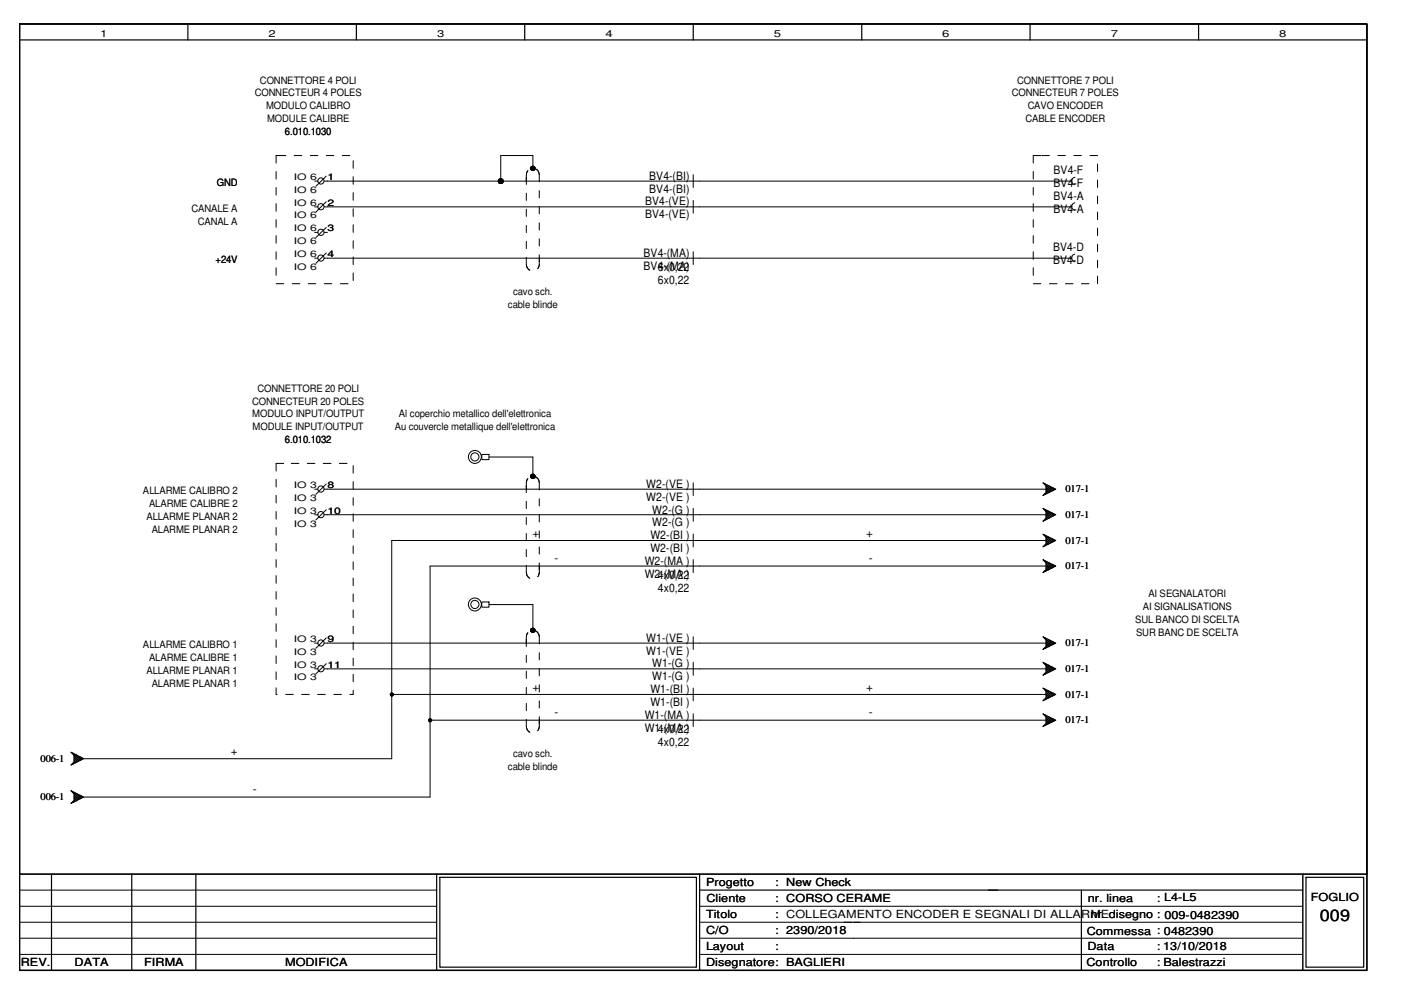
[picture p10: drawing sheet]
<svg xmlns="http://www.w3.org/2000/svg" width="297mm" height="210mm" viewBox="0 0 297 210" stroke-linecap="round" stroke-linejoin="round" font-family="sans-serif">
<path d="M4.1 5.1h285.7v200.6h-285.7zM276.2 185.3v20.4" fill="none" stroke="#000" stroke-width=".3"/>
<g fill="none" stroke="#000" stroke-width=".25">
<path d="M4.1 5.1h285.7v200.6h-285.7zM4.1 5.1h285.7v180.2h-285.7zM4.1 8.5h285.7M39.8 5.1v3.4M75.6 5.1v3.4M111.2 5.1v3.4M147 5.1v3.4M182.7 5.1v3.4M218.4 5.1v3.4M254.1 5.1v3.4M4.1 185.3h285.7M10.9 185.3v20.4"/>
<path d="M27.9 185.3v20.4M41.5 185.3v20.4M92.6 185.3v20.4M93.3 186h54.4v19.1h-54.4zM148.3 185.3v20.4M148.3 188.7h127.9M229.3 188.7v17M276.9 186h12.2v19.1h-12.2z"/>
</g>
<g fill="none" stroke="#000" stroke-width=".21">
<path d="M58.5 36.4v1.6M58.5 39.8v1.6M60.6 33h-2.1v1.6M62.4 33h1.6M65.8 33h1.6M66.7 38.4h.7M68.7 38.4h158.5M69.2 33h1.6M69.2 37.3l-2.2 2.2M72.6 33h1.6M74.9 34.1v1.6M74.9 37.5v1.6"/>
<path d="M105.6 38.4h1.1M105.7 38.6h1M105.7 38.5h1M105.7 38.3h1M105.7 38.2h1M105.7 38.7h.9M105.7 38.1h.9M105.7 38.1h.8M105.8 38.8h.7M105.8 38h.7M105.9 38.9h.6M105.9 38.9h.5"/>
<path d="M106 37.9h.3M106.6 38.1l-.9 .1M111.9 36.2l-.3 .8v2.1M112.5 35.8h.9M112.5 35.7h.9M112.5 35.6h.9M112.5 35.5h.9M112.6 35.5h.8M112.6 35.4h.8M112.6 35.9h.8M112.6 36h.8M112.6 35.3h.7"/>
<path d="M112.6 36h.7M112.7 35.3h.5M112.7 36.1h.5M112.8 35.3h.4M112.9 35.2h.2M113 35.7v-2.7h-6.8v5.4M113 36.2h.1M113.6 35.9a1.35 1.35 0 0 1 .7 1.1v1.6M147 37v2.8M219.1 36.4v1.6M219.1 39.8v1.6M220.7 33h-1.6v1.6"/>
<path d="M220.9 33h1.6M224.3 33h1.6M227.7 33h1.6M227.9 37.6a.79 .79 0 0 0-.7 .8 .79 .79 0 0 0 .7 .8M231.1 33h1.6M232.7 34.8v1.6M232.7 38.1v1.7M58.5 43.2v1.6M58.5 46.6v1.6M58.5 50v1.6M58.5 53.4v1.6M58.5 56.8v1.6"/>
<path d="M66.7 43.9h.7M66.7 54.7h.7M66.7 49.3h.7M68.7 43.9h158.5M68.7 54.7h158.5M68.7 49.3h.7M69.2 42.8l-2.2 2.2M69.2 48.2l-2.2 2.2M69.2 53.6l-2.2 2.2M74.9 40.9v1.6M74.9 44.3v1.6M74.9 47.7v1.6"/>
<path d="M74.9 51.1v1.6M74.9 54.5v1.6M74.9 57.9v1.6M111.6 54.6v1.8l.3 .6 .4 .3M111.6 41v1.5M111.6 44.4v1.5M111.6 47.8v1.5M111.6 51.2v1.5M114.3 40.4v1.6M114.3 43.8v1.5M114.3 47.2v1.6M114.3 50.6v1.6"/>
<path d="M114.3 54v2.2l-.3 .8M147 42.5v2.7M147 53.4v2.7M219.1 43.2v1.6M219.1 46.6v1.6M219.1 50v1.6M219.1 53.4v1.6M219.1 56.8v1.6M227.9 43a.8 .8 0 0 0-.7 .8 .8 .8 0 0 0 .7 .8M227.9 53.9a.82 .82 0 0 0-.7 .8 .82 .82 0 0 0 .7 .8M232.7 41.6v1.6M232.7 45v1.6"/>
<path d="M232.7 48.3v1.7M232.7 51.8v1.6M232.7 55.2v1.6M232.7 58.5v1.7M58.5 60.2h1.7M62 60.2h1.6M65.4 60.2h1.6M68.7 60.2h1.7M72.2 60.2h1.6M219.1 60.2h1.6M222.5 60.2h1.6M225.9 60.2h1.6"/>
<path d="M229.3 60.2h1.6M60.2 98.3h-1.7v1.6M61.8 98.3h1.6M65.1 98.3h1.7M68.5 98.3h1.7M72 98.3h1.6M74.9 98.7v1.6M102.1 96.4h1.6v1.1h-1.6zM103.7 96.9h9.3v4.1M58.5 101.6v1.7M58.5 105v1.6M58.5 108.5v1.6"/>
<path d="M58.5 111.8v1.7M58.5 115.2v1.6M58.5 118.7v1.6M66.7 103.7h.7M66.7 109.1h.7M68.7 103.7h153.1M68.7 109.1h153.1M69.2 102.6l-2.2 2.2M69.2 108.1l-2.2 2.1M74.9 102.1v1.7M74.9 105.5v1.6M74.9 108.9v1.6"/>
<path d="M74.9 112.3v1.7M74.9 115.7v1.6M74.9 119.1v1.6M111.6 119.9v1.8l.3 .6 .4 .3M111.6 106.3v1.5M111.6 109.7v1.5M111.6 113.1v1.5M111.6 116.5v1.5M111.9 101.5l-.3 .9v2M112.5 101h.9M112.5 100.9h.9M112.5 100.8h.9"/>
<path d="M112.5 101.2h.9M112.5 101.1h.9M112.6 100.8h.8M112.6 100.7h.8M112.6 101.2h.8M112.6 100.7h.7M112.6 101.3h.7M112.6 100.6h.7M112.7 101.4h.5M112.7 101.3h.6M112.8 100.5h.4M112.8 101.4h.3"/>
<path d="M113.4 101h-.9M113.6 101.1h.1M113.6 101.1a1.35 1.35 0 0 1 .7 1.1v1.7M114.3 105.7v1.6M114.3 109.1v1.6M114.3 112.6v1.5M114.3 116v1.5M114.3 119.3v2.2l-.3 .8M147 102.4v2.7M147 107.8v2.7M147 113.2v2.8M147 118.7v2.7"/>
<path d="M221.1 102.4l2.8 1.3-2.8 1.4 .7-.7v-1.4zM221.1 107.8l2.8 1.3-2.8 1.4 .7-.7v-1.3zM221.1 113.2l2.8 1.4-2.8 1.4 .7-.7v-1.4zM221.1 118.7l2.8 1.3-2.8 1.4 .7-.7v-1.4zM221.2 102.4h.1M221.2 104.9l.1 .1M221.2 110.4h.1M221.2 115.8l.1 .1M221.3 107.9h-.1M221.3 113.3l-.1 .1M221.3 118.7l-.1 .1M221.4 102.7l.1-.1 1.6 1.5 .5-.5"/>
<path d="M221.4 108.1l.1-.1 1.6 1.5 .5-.5M221.4 113.5h.1l1.6 1.5 .5-.5M221.4 119l.1-.1 1.6 1.5 .5-.5M221.6 104.6l.2 .1M221.6 110l.2 .2M221.6 115.4l.2 .2M221.8 114.6h-138.7v46.3h-65.4M221.8 103.4l.5-.4 1 1M221.8 102.7l-.2 .2M221.8 103.2l1 1M221.8 103.6l.7 .8M221.8 104.4l.2 .2"/>
<path d="M221.8 108.9l.5-.5 1 1M221.8 108.1l-.2 .2M221.8 108.7l1 .9M221.8 109.1l.7 .7M221.8 109.8l.2 .3M221.8 114.3l.5-.5 1 1.1M221.8 113.6l-.2 .1M221.8 114.1l1 1M221.8 114.5l.7 .7M221.8 115.2l.2 .3M221.8 119.8l.5-.5 1 1M221.8 119l-.2 .2"/>
<path d="M221.8 119.5l1 1.1M221.8 119.9l.7 .8M222 102.8l-.2 .2M222 108.2l-.2 .3M222 113.7l-.2 .2M222 119.1l-.2 .3M222.5 103.1l-.7 .7M222.5 108.5l-.7 .8M222.5 114l-.7 .7M222.5 119.4l-.7 .7M222.8 103.2l-1 1M222.8 108.6l-1 1"/>
<path d="M222.8 114.1l-1 1M222.8 119.5l-1 1M223.3 103.5l-1 1-.5-.5M223.3 108.9l-1 1-.5-.5M223.3 114.3l-1 1.1-.5-.5M223.3 119.8l-1 1-.5-.5M223.6 103.8l-.5-.5-1.6 1.6-.1-.1M223.6 109.3l-.5-.5-1.6 1.5-.1-.1M223.6 114.7l-.5-.5-1.6 1.5h-.1M58.5 122v1.7M58.5 125.4v1.6M58.5 128.9v1.6"/>
<path d="M58.5 132.2v1.7M58.5 135.6v1.6M58.5 139.1v1.6M66.7 136.4h.7M68.7 136.4h153.1M69.2 135.3l-2.2 2.2M74.9 122.6v1.6M74.9 125.9v1.7M74.9 129.3v1.6M74.9 132.8v1.6M74.9 136.1v1.7M74.9 139.5v1.6"/>
<path d="M102.1 127.6h1.6v1.1h-1.6zM103.7 128.2h9.3v5.4M111.6 138.9v1.6M111.9 134.1l-.3 .9v2.1M112.5 133.8h.9M112.5 133.7h.9M112.5 133.6h.9M112.5 133.5h.9M112.5 133.4h.9M112.6 133.9h.8M112.6 133.3h.7M112.6 133.9h.7"/>
<path d="M112.6 134h.7M112.7 133.3h.5M112.7 134h.5M112.7 133.2h.5M113.4 133.6h-.9M113.6 133.8l.7 .7v2M114.3 138.4v1.5M147 135v2.7M221.1 135l2.8 1.4-2.8 1.3 .7-.7v-1.3zM221.2 121.3h.1M221.2 137.6h.1M221.3 135.1h-.1"/>
<path d="M221.4 135.3l.1-.1 1.6 1.5 .5-.5M221.6 120.9l.2 .2M221.6 137.2l.2 .2M221.8 120h-130.6v49h-73.5M221.8 120.7l.2 .2M221.8 136.1l.5-.5 1 1M221.8 135.3l-.2 .2M221.8 135.8l1 1.1M221.8 136.2l.7 .8M221.8 137l.2 .2M222 135.5l-.2 .2M222.5 135.7l-.7 .8"/>
<path d="M222.8 135.8l-1 1.1M223.3 136.1l-1 1-.5-.5M223.6 120.1l-.5-.5-1.6 1.6-.1-.1M223.6 136.5l-.5-.5-1.6 1.5-.1-.1M15 159.5l2.7 1.4-2.7 1.3 .7-.7v-1.4zM15.2 159.6h.1M15.3 159.8l.1-.1 1.6 1.5 .5-.5M15.7 159.8l-.2 .2M16 159.9l-.3 .3M58.5 142.5v1.6M58.5 145.8v1.4h.3M60.6 147.2h1.6"/>
<path d="M64 147.2h1.6M66.7 141.8h.7M67.3 147.2h1.7M68.7 141.8h153.1M69.2 140.7l-2.2 2.2M70.8 147.2h1.6M74.9 143v1.6M74.9 146.3v.9h-.7M83.1 147.2h138.7M91.2 152.7h130.6M111.6 152.5v1.8l.3 .6 .4 .3M111.6 142.3v1.5"/>
<path d="M111.6 145.8v1.5M111.6 149.1v1.6M114.3 141.8v1.5M114.3 145.2v1.5M114.3 148.6v1.5M114.3 152v2.1l-.3 .8M147 140.4v2.8M147 145.9v2.7M147 151.3v2.8M221.1 140.4l2.8 1.4-2.8 1.4 .7-.7v-1.4zM221.1 145.9l2.8 1.3-2.8 1.4 .7-.7v-1.3zM221.1 151.3l2.8 1.4-2.8 1.4 .7-.7v-1.4z"/>
<path d="M221.2 143l.1 .1M221.2 148.5h.1M221.2 153.9l.1 .1M221.3 140.5h-.1M221.3 146h-.1M221.3 151.4h-.1M221.4 140.8l.1-.2 1.6 1.6 .5-.5M221.4 146.2l.1-.1 1.6 1.5 .5-.5M221.4 151.6l.1-.1 1.6 1.6 .5-.5M221.6 142.7l.2 .1M221.6 148.1l.2 .2M221.6 153.5l.2 .2"/>
<path d="M221.8 141.5l.5-.5 1 1.1M221.8 140.8l-.2 .1M221.8 141.3l1 1M221.8 141.7l.7 .8M221.8 142.5l.2 .2M221.8 147l.5-.5 1 1M221.8 146.2l-.2 .2M221.8 146.7l1 1M221.8 147.1l.7 .8M221.8 147.9l.2 .2M221.8 152.4l.5-.5 1 1.1M221.8 151.6l-.2 .2"/>
<path d="M221.8 152.2l1 1M221.8 152.6l.7 .7M221.8 153.3l.2 .3M222 140.9l-.2 .2M222 146.3l-.2 .3M222 151.8l-.2 .2M222.5 141.1l-.7 .8M222.5 146.6l-.7 .8M222.5 152.1l-.7 .7M222.8 141.3l-1 1M222.8 146.7l-1 1M222.8 152.2l-1 1"/>
<path d="M223.3 141.6l-1 1-.5-.5M223.3 147l-1 1-.5-.5M223.3 152.4l-1 1.1-.5-.5M223.6 141.9l-.5-.5-1.6 1.6-.1-.2M223.6 147.4l-.5-.5-1.6 1.5-.1-.1M223.6 152.8l-.5-.5-1.6 1.5h-.1M15 167.6l2.7 1.4-2.7 1.3 .7-.6v-1.4zM15.2 162.1h.1M15.2 170.3h.1M15.2 167.7v.1M15.3 168l.1-.1 1.6 1.5 .5-.5M15.5 161.7l.2 .2"/>
<path d="M15.5 169.9l.2 .2M15.7 160.6l.5-.5 1 1M15.7 160.4l1 1M15.7 160.7l.8 .8M15.7 161.5l.3 .3M15.7 168.7l.5-.5 1 1M15.7 168l-.2 .1M15.7 168.5l1 1M15.7 168.9l.8 .7M15.7 169.7l.3 .2M16 168.1l-.3 .3M16.5 160.2l-.8 .8"/>
<path d="M16.5 168.4l-.8 .7M16.7 160.3l-1 1M16.7 168.5l-1 1M17.2 160.6l-1 1-.5-.5M17.2 168.7l-1 1.1-.5-.5M17.5 161l-.5-.6-1.6 1.6-.1-.1M17.5 169.1l-.5-.5-1.6 1.6-.1-.1M4.1 195.5h88.5M4.1 198.9h88.5M4.1 192.2h88.5M4.1 188.7h88.5M148.3 195.5h127.9"/>
<path d="M148.3 198.9h127.9M148.3 192.2h127.9M4.1 202.4h88.5M148.3 202.4h127.9"/>
<circle cx="68" cy="38.4" r=".66"/>
<circle cx="106.1" cy="38.4" r=".49"/>
<circle cx="113" cy="35.7" r=".4"/>
<circle cx="68" cy="43.8" r=".66"/>
<circle cx="68" cy="49.3" r=".66"/>
<circle cx="68" cy="54.7" r=".66"/>
<circle cx="100.7" cy="96.9" r="1.38"/>
<circle cx="100.7" cy="96.9" r=".87"/>
<circle cx="68" cy="109.1" r=".66"/>
<circle cx="68" cy="103.7" r=".66"/>
<circle cx="113" cy="101" r=".4"/>
<circle cx="68" cy="136.3" r=".66"/>
<circle cx="100.7" cy="128.2" r="1.38"/>
<circle cx="100.7" cy="128.2" r=".87"/>
<circle cx="113" cy="133.6" r=".4"/>
<circle cx="68" cy="141.8" r=".66"/>
<circle cx="83.1" cy="147.3" r=".32"/>
<circle cx="91.2" cy="152.7" r=".32"/>
</g>
<g fill="#000">
<circle cx="83.1" cy="147.3" r=".32"/>
<circle cx="91.2" cy="152.7" r=".32"/>
</g>
<text font-size="3.4" x="279.8" y="195.2">009</text>
<g font-size="2.5">
<text x="137.7" y="38.1">BV4-(BI)</text>
<text x="137.7" y="40.9">BV4-(BI)</text>
<text x="223.4" y="36.9">BV4-F</text>
<text x="223.4" y="39.6">BV4-F</text>
<text x="136.8" y="43.6">BV4-(VE)</text>
<text x="136.8" y="46.3">BV4-(VE)</text>
<text x="223.3" y="42.4">BV4-A</text>
<text x="223.3" y="45.1">BV4-A</text>
<text x="223.3" y="53.3">BV4-D</text>
<text x="136.4" y="54.4">BV4-(MA)</text>
<text x="136.4" y="57.2">BV4-(MA)</text>
<text x="139.5" y="57.5">6x0,22</text>
<text x="223.3" y="56">BV4-D</text>
<text x="139.5" y="60.2">6x0,22</text>
<text x="137" y="103.4">W2-(VE )</text>
<text x="137" y="106.1">W2-(VE )</text>
<text x="112.9" y="113.8">+</text>
<text x="138.3" y="108.9">W2-(G )</text>
<text x="138.3" y="111.6">W2-(G )</text>
<text x="183.6" y="113.8">+</text>
<text x="117.6" y="119.2">-</text>
<text x="136.7" y="119.8">W2-(MA )</text>
<text x="137.9" y="114.3">W2-(BI )</text>
<text x="137.9" y="117">W2-(BI )</text>
<text x="184.2" y="119.2">-</text>
<text x="136.7" y="122.5">W2-(MA )</text>
<text x="139.5" y="122.8">4x0,22</text>
<text x="139.5" y="125.5">4x0,22</text>
<text x="137" y="136.1">W1-(VE )</text>
<text x="137" y="138.8">W1-(VE )</text>
<text x="138.3" y="141.5">W1-(G )</text>
<text x="112.9" y="146.4">+</text>
<text x="137.9" y="146.9">W1-(BI )</text>
<text x="137.9" y="149.7">W1-(BI )</text>
<text x="138.3" y="144.2">W1-(G )</text>
<text x="183.6" y="146.4">+</text>
<text x="117.6" y="151.8">-</text>
<text x="136.7" y="152.4">W1-(MA )</text>
<text x="136.7" y="155.1">W1-(MA )</text>
<text x="139.5" y="155.4">4x0,22</text>
<text x="184.2" y="151.8">-</text>
<text x="48.9" y="160">+</text>
<text x="139.5" y="158.2">4x0,22</text>
<text x="53.6" y="168.2">-</text>
</g>
<g font-size="2.4">
<text x="149.7" y="187.9">Progetto</text>
<text x="149.8" y="191.3">Cliente</text>
<text x="164.3" y="187.9">: New Check</text>
<text x="164.3" y="191.3">: CORSO CERAME</text>
<text x="230.6" y="191.3">nr. linea</text>
<text x="245.3" y="191.3">: L4-L5</text>
<text x="277.9" y="191">FOGLIO</text>
<text x="149.7" y="194.7">Titolo</text>
<text x="164.3" y="194.7">: COLLEGAMENTO ENCODER E SEGNALI DI ALLARME</text>
<text x="231.2" y="194.6">nr. disegno : 009-0482390</text>
<text x="149.7" y="201.5">Layout</text>
<text x="149.7" y="198.1">C/O</text>
<text x="164.3" y="198.1">: 2390/2018</text>
<text x="164.3" y="201.5">:</text>
<text x="230.4" y="198.3">Commessa : 0482390</text>
<text x="230.5" y="201.5">Data</text>
<text x="245.3" y="201.5">: 13/10/2018</text>
<text x="4.4" y="204.9">REV.</text>
<text x="15.8" y="204.9">DATA</text>
<text x="30.6" y="204.9">FIRMA</text>
<text x="60.4" y="204.9">MODIFICA</text>
<text x="149.7" y="204.9">Disegnatore: BAGLIERI</text>
<text x="230.3" y="204.9">Controllo</text>
<text x="245.3" y="204.9">: Balestrazzi</text>
<text x="246.7" y="204.9">Balestrazzi</text>
</g>
<g font-size="2.2">
<text x="55.1" y="17.7">CONNETTORE 4 POLI</text>
<text x="215.6" y="17.7">CONNETTORE 7 POLI</text>
<text x="54" y="20.4">CONNECTEUR 4 POLES</text>
<text x="56.4" y="23.2">MODULO CALIBRO</text>
<text x="214.5" y="20.4">CONNECTEUR 7 POLES</text>
<text x="217.9" y="23.2">CAVO ENCODER</text>
<text x="56.6" y="25.9">MODULE CALIBRE</text>
<text x="60.4" y="28.6">6.010.1030</text>
<text x="217.4" y="25.9">CABLE ENCODER</text>
<text x="46" y="39.5">GND</text>
<text x="40.6" y="45">CANALE A</text>
<text x="41.9" y="47.7">CANAL A</text>
<text x="45.7" y="55.8">+24V</text>
<text x="107.7" y="65.4">cable blinde</text>
<text x="108.8" y="62.6">cavo sch.</text>
<text x="54.6" y="83">CONNETTORE 20 POLI</text>
<text x="53.5" y="85.8">CONNECTEUR 20 POLES</text>
<text x="53.5" y="88.5">MODULO INPUT/OUTPUT</text>
<text x="84.6" y="88.5">Al coperchio metallico dell'elettronica</text>
<text x="53.5" y="91.2">MODULE INPUT/OUTPUT</text>
<text x="60.4" y="93.9">6.010.1032</text>
<text x="83.7" y="91.2">Au couvercle metallique dell'elettronica</text>
<text x="30.3" y="104.8">ALLARME CALIBRO 2</text>
<text x="31.6" y="107.5">ALARME CALIBRE 2</text>
<text x="225.9" y="104.4">017-1</text>
<text x="31.1" y="110.2">ALLARME PLANAR 2</text>
<text x="32.2" y="112.9">ALARME PLANAR 2</text>
<text x="225.9" y="109.8">017-1</text>
<text x="225.9" y="115.3">017-1</text>
<text x="225.9" y="120.7">017-1</text>
<text x="240.7" y="132">SUL BANCO DI SCELTA</text>
<text x="242.3" y="129.3">AI SIGNALISATIONS</text>
<text x="243.5" y="126.6">AI SEGNALATORI</text>
<text x="30.3" y="137.5">ALLARME CALIBRO 1</text>
<text x="225.9" y="137">017-1</text>
<text x="240.9" y="134.7">SUR BANC DE SCELTA</text>
<text x="31.1" y="142.9">ALLARME PLANAR 1</text>
<text x="31.6" y="140.2">ALARME CALIBRE 1</text>
<text x="225.9" y="142.5">017-1</text>
<text x="32.2" y="145.6">ALARME PLANAR 1</text>
<text x="225.9" y="147.9">017-1</text>
<text x="225.9" y="153.4">017-1</text>
<text x="8.6" y="161.5">006-1</text>
<text x="108.8" y="160.6">cavo sch.</text>
<text x="107.7" y="163.3">cable blinde</text>
<text x="8.6" y="169.7">006-1</text>
</g>
<g font-size="2">
<text x="21.2" y="7.8">1</text>
<text x="56.9" y="7.8">2</text>
<text x="92.7" y="7.8">3</text>
<text x="128.4" y="7.8">4</text>
<text x="164.1" y="7.8">5</text>
<text x="199.8" y="7.8">6</text>
<text x="235.5" y="7.8">7</text>
<text x="271.2" y="7.8">8</text>
</g>
<g font-size="1.9">
<text x="62.3" y="38.2">IO 6</text>
<text x="62.3" y="40.9">IO 6</text>
<text x="69.4" y="38.2">1</text>
<text x="62.3" y="43.6">IO 6</text>
<text x="62.3" y="46.3">IO 6</text>
<text x="69.4" y="43.6">2</text>
<text x="62.3" y="49.1">IO 6</text>
<text x="62.3" y="51.8">IO 6</text>
<text x="69.4" y="49.1">3</text>
<text x="62.3" y="54.5">IO 6</text>
<text x="62.3" y="57.2">IO 6</text>
<text x="69.4" y="54.5">4</text>
<text x="62.3" y="103.5">IO 3</text>
<text x="62.3" y="106.2">IO 3</text>
<text x="69.4" y="103.5">8</text>
<text x="62.3" y="108.9">IO 3</text>
<text x="62.3" y="111.6">IO 3</text>
<text x="69.4" y="108.9">10</text>
<text x="62.3" y="136.1">IO 3</text>
<text x="69.4" y="136.1">9</text>
<text x="62.3" y="138.9">IO 3</text>
<text x="62.3" y="141.6">IO 3</text>
<text x="69.4" y="141.6">11</text>
<text x="62.3" y="144.3">IO 3</text>
</g>
</svg>
